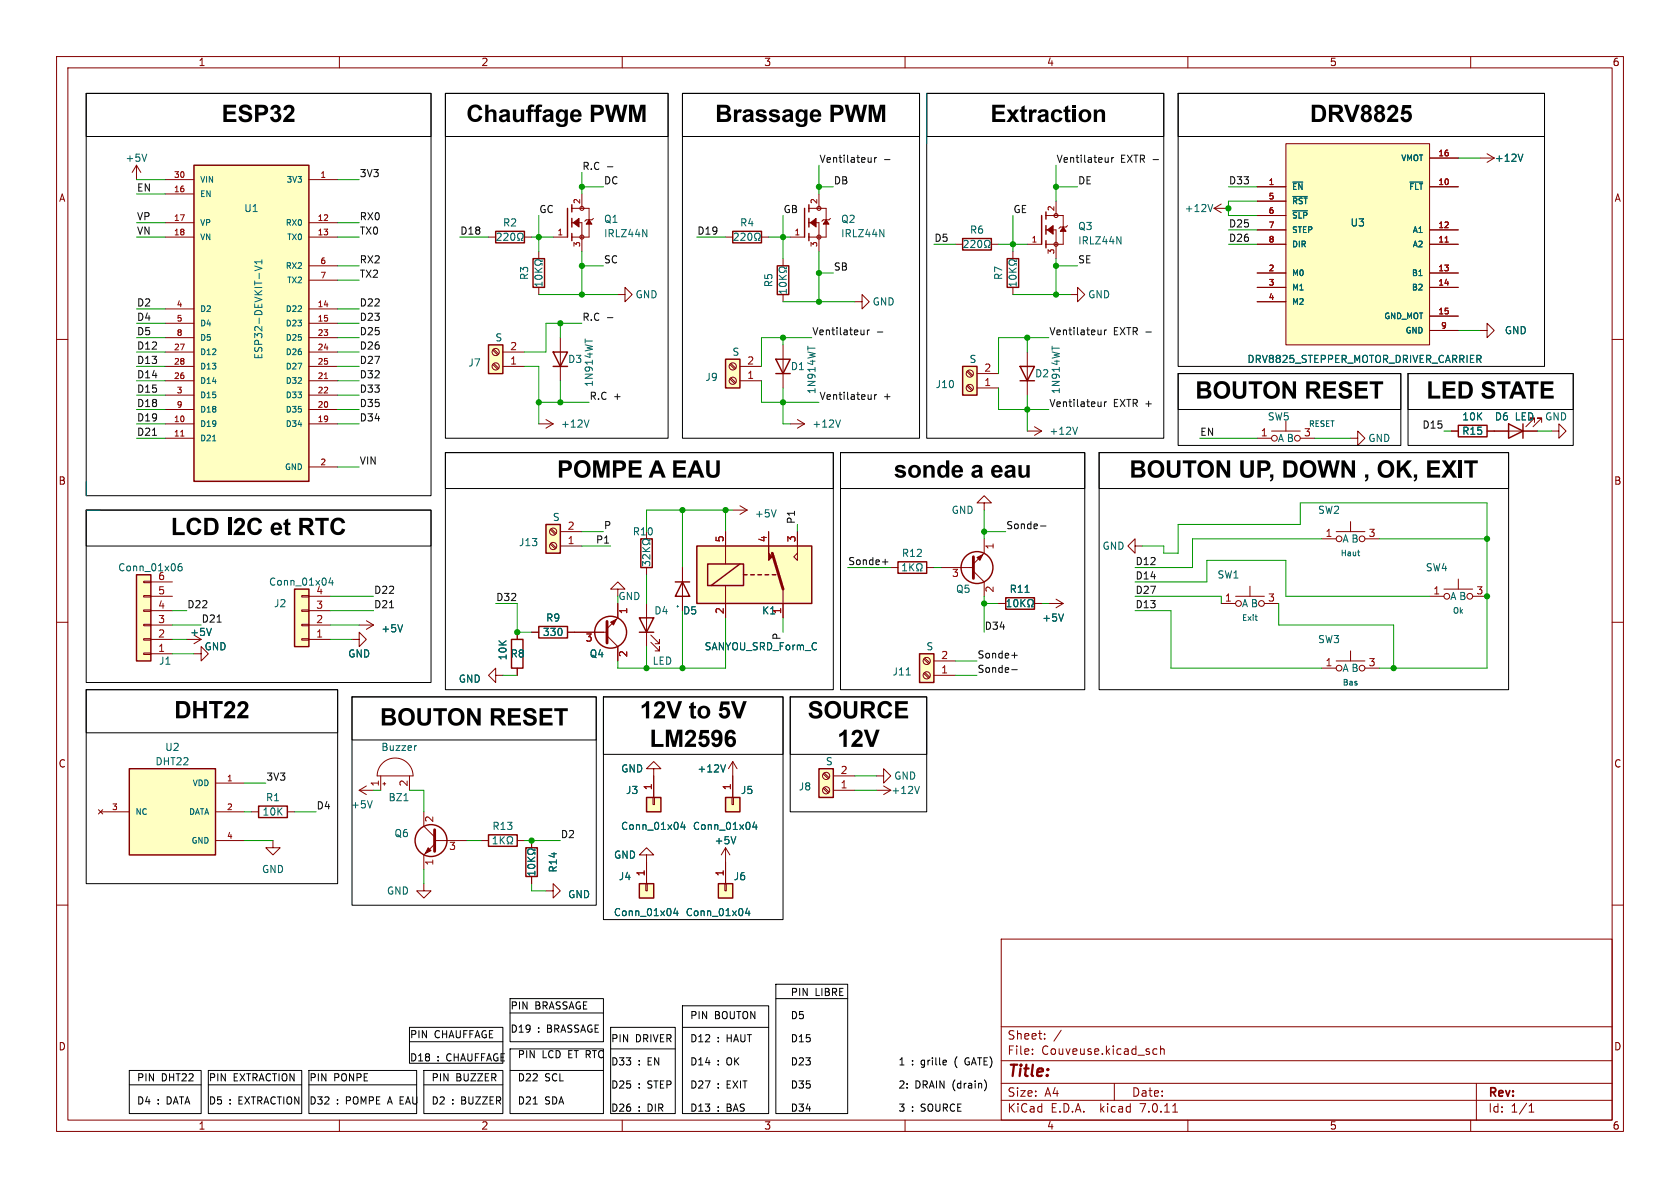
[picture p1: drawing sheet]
<svg xmlns="http://www.w3.org/2000/svg" width="297mm" height="210mm" viewBox="0 0 297 210" stroke-linecap="round" stroke-linejoin="round" font-family="sans-serif">
<g fill="none" stroke="#840000" stroke-width=".18">
<path d="M10 10h277v190h-277zM12 12h273v186h-273zM60 10v2M110 10v2M160 10v2M210 10v2M260 10v2M24.1 29.2l-.7 1.3M24.1 29.2v2.6M24.1 29.2l.8 1.3M29.2 39.4h5.1M29.2 31.8h5.1"/>
<path d="M29.2 34.3h5.1M54.6 39.4h5.1M54.6 31.8h5.1M101.1 36.8h3v5.1h-3M101.1 39.4h1.8v5.1M102.9 34.3v2.5M104.9 38.6l-.3 .3h-1l-.2 .2M143 36.8h3v5.1h-3M143 39.4h1.8v5.1M144.8 34.3v2.5M146.8 38.6l-.2 .3h-1.1l-.2 .2M184.9 38.1h3.1v5.1h-3.1"/>
<path d="M186.7 35.6v2.5M188.7 39.9l-.2 .2h-1l-.3 .3M214.6 36.8l1.3 .8M214.6 36.8h2.6M215.9 36.1l-1.3 .7M222.2 33h5.1M222.2 35.6h5.1M222.2 38.1h5.1M227.3 25.4h25.4v35.6h-25.4zM252.7 27.9h5.1M252.7 33h5.1M261.6 27.9h2.6"/>
<path d="M262.9 27.2l1.3 .7M264.2 27.9l-1.3 .8M10 60h2M29.2 41.9h5.1M29.2 54.6h5.1M29.2 57.2h5.1M29.2 59.7h5.1M54.6 41.9h5.1M54.6 54.6h5.1M54.6 57.2h5.1M54.6 59.7h5.1M54.6 47h5.1"/>
<path d="M54.6 49.5h5.1M86.4 41.9h1.2M92.7 41.9h1.3M95.2 44.5v1.2M95.2 50.8v1.3M97.8 41.9h2.5M99.1 59.7v7.6M109.2 52.1h1.3v1.2l1.3-1.2-1.3-1.3v1.3M128.3 41.9h1.2M134.6 41.9h1.3M138.4 45.7v1.3M138.4 52.1v1.2"/>
<path d="M139.7 41.9h2.5M151.1 53.3h1.3v1.3l1.3-1.3-1.3-1.2v1.2M168.9 43.2h1.3M175.3 43.2h1.2M179.1 44.5v1.2M179.1 50.8v1.3M181.6 43.2h2.5M184.9 40.6h1.8v5.1M189.2 52.1h1.3v1.2l1.3-1.2-1.3-1.3v1.3M222.2 43.2h5.1M222.2 40.6h5.1M222.2 48.3h5.1"/>
<path d="M222.2 50.8h5.1M222.2 53.3h5.1M252.7 43.2h5.1M252.7 40.6h5.1M252.7 48.3h5.1M252.7 50.8h5.1M252.7 55.9h5.1M252.7 58.4h5.1M261.6 58.4h1.3v-1.2l1.3 1.2-1.3 1.3v-1.3M285 60h2M29.2 77.5h5.1M29.2 74.9h5.1"/>
<path d="M29.2 72.4h5.1M29.2 67.3h5.1M29.2 69.9h5.1M29.2 62.2h5.1M29.2 64.8h5.1M54.6 74.9h5.1M54.6 72.4h5.1M54.6 67.3h5.1M54.6 69.9h5.1M54.6 62.2h5.1M54.6 64.8h5.1M87.1 61.9l.9 .8"/>
<path d="M87.1 64.4l.9 .9M87.3 61.7l.9 .9M87.3 64.3l.9 .8M88.9 62.2h3.8M88.9 64.8h3.8M95.2 74.9h2.6M96.5 74.2l1.3 .7M97.8 74.9l-1.3 .8M129 64.4l.9 .9M129 67l.9 .8M129.2 64.3l.9 .8M129.2 66.8l.9 .8"/>
<path d="M130.8 67.3h3.8M130.8 64.8h3.8M138.4 61v7.6M139.7 74.9h2.5M141 74.2l1.2 .7M142.2 74.9l-1.2 .8M170.9 65.7l.9 .8M170.9 68.2l.9 .9M171.1 65.5l.9 .9M171.1 68.1l.9 .8M172.7 68.6h3.8M172.7 66h3.8"/>
<path d="M181.6 62.2v7.7M181.6 76.2h2.5M182.9 75.4l1.2 .8M184.1 76.2l-1.2 .8M222.2 77.5h2.6M224.8 76.2h5.1M227.3 74.4v1.8M229.9 77.5h2.5M238.8 77.5h1.2v1.2l1.3-1.2-1.3-1.3v1.3M256.5 76.2h1.3M262.9 76.2h8.9M271.3 74.7v-.8h-.8h.8l-1.6 1.5"/>
<path d="M272.5 74.7v-.8h-.7h.7l-1.5 1.5M274.3 76.2h1.3v1.3l1.3-1.3-1.3-1.3v1.3M54.6 82.6h5.1M97.3 93.6l.8 .9M97.3 96.2l.8 .8M97.5 93.5l.8 .8M97.5 96l.8 .9M99.1 94h3.8M99.1 96.5h3.8M128.3 94v5.7M129.5 90.2h2.6M130.8 89.4l1.3 .8"/>
<path d="M132.1 90.2l-1.3 .7M135.9 94v2.5M141 94v5.1l-.7-.7 .7-.6M174 95.3v2.5l-1.9 1.9M174 88.9h1.3l-1.3-1.3-1.3 1.3h1.3v1.3M200.7 96.5v-1.2l-1.3 1.2 1.3 1.3v-1.3h1.2M233.7 95.3h2.5M236.2 94h5.1M238.8 92.2v1.8M241.3 95.3h2.5M10 110h2M25.4 102.7h1.3v.3h-1.3z"/>
<path d="M25.4 105.3h1.3v.2h-1.3zM25.4 107.8h1.3v.3h-1.3zM25.4 110.4h1.3v.2h-1.3zM25.4 112.9h1.3v.3h-1.3zM25.4 115.4h1.3v.3h-1.3zM26.7 105.4h3.8M26.7 115.6h3.8M26.7 113h3.8M26.7 110.5h3.8M26.7 108h3.8M26.7 102.9h3.8M34.3 115.6h1.3v-1.3l1.2 1.3-1.2 1.2v-1.2"/>
<path d="M35.6 113l-1.3 .8M53.3 105.3h1.3v.2h-1.3zM53.3 107.8h1.3v.3h-1.3zM53.3 110.4h1.3v.2h-1.3zM53.3 112.9h1.3v.3h-1.3zM54.6 105.4h3.8M54.6 113h3.8M54.6 110.5h3.8M54.6 108h3.8M62.2 113h1.3v1.3l1.3-1.3-1.3-1.2v1.2M63.5 110.5h2.5M64.8 109.7l1.2 .8"/>
<path d="M66 110.5l-1.2 .8M87.6 119.4v-1.3l-1.2 1.3 1.2 1.3v-1.3h1.3M91.4 111.8v1.2M91.4 118.1v1.3M94 111.8h1.2M100.3 111.8h7M107.3 112.4l1.9 1.9v2.5M109.2 104.1h1.3l-1.3-1.2-1.3 1.2h1.3v1.3M109.2 106.7v2.5l-1.9 1.9M114.3 100.3v1.3M114.3 106.7v7.6M115.1 113.5l1.5 1.6v-.8v.8h-.8"/>
<path d="M115.1 112.3l1.5 1.5v-.8v.8h-.8M120.6 100.3v7.7M128.3 103.5v5.7M138.4 104.1v5.1M157.5 100.3h1.2M163.3 116.5l.9 .8M163.3 119l.9 .9M163.5 116.3l.9 .9M163.5 118.9l.9 .8M163.8 100.3h1.3M165.1 116.8h3.8M165.1 119.4h3.8"/>
<path d="M166.4 100.3h5.7M172.1 101l1.9 1.9v2.5M176.5 106.7h1.3M182.9 106.7h1.2M185.4 106.7h2.6M186.7 105.9l1.3 .8M188 106.7l-1.3 .7M215.9 106.7h2.5M218.4 105.4h5.1M221 103.6v1.8M223.5 106.7h2.6M233.7 118.1h2.5"/>
<path d="M236.2 116.8h5.1M238.8 115.1v1.7M241.3 118.1h2.5M252.7 105.4h2.6M255.3 104.1h5M257.8 102.4v1.7M260.3 105.4h2.6M285 110h2M38.1 138.4h5.1M63.5 139.7h2.5M63.5 139.7l1.3 .8M64.8 138.9l-1.3 .8"/>
<path d="M67.3 137.2v2.5M67.6 134.9a3.2 3.2 0 0 1 3.5-.7 3.2 3.2 0 0 1 1.9 3h-6.3a3.2 3.2 0 0 1 .9-2.3zM67.7 138.6h.5M67.9 138.3v.5M72.4 137.2v2.5M115.6 135.9h1.2l-1.2-1.3-1.3 1.3h1.3v5.1M129.5 134.6l-.7 1.3M129.5 134.6v6.4M129.5 134.6l.8 1.3M145.5 136.8l.9 .9M145.5 139.4l.9 .8M145.7 136.7l.9 .8"/>
<path d="M145.7 139.2l.9 .8M147.3 139.7h3.8M147.3 137.2h3.8M154.9 137.2h1.3v1.2l1.3-1.2-1.3-1.3v1.3M154.9 139.7h2.6M156.2 138.9l1.3 .8M157.5 139.7l-1.3 .8M10 160h2M17.4 143.1l.8 .8M17.8 143.5h5.1M18.2 143.1l-.8 .8M38.1 148.6h5.1"/>
<path d="M38.1 143.5h5.1M44.4 143.5h1.3M48.3 148.6v1.3h1.2l-1.2 1.2-1.3-1.2h1.3M50.8 143.5h1.3M74.9 156.2v1.3h1.3l-1.3 1.3-1.2-1.3h1.2M74.9 143.5v2.6l1.9 1.9M76.8 149.2l-1.9 1.9v2.6M76.8 148.6h5.7M85.1 148.6h1.3M91.4 148.6h1.3M94 148.6v1.3M94 154.9v1.3"/>
<path d="M96.5 157.5h1.3v-1.3l1.3 1.3-1.3 1.3v-1.3M114.2 156.2h.2v1.3h-.2zM114.3 151.1h1.3l-1.3-1.2-1.3 1.2h1.3v5.1M115.4 141h.3v1.2h-.3zM128.1 156.2h.3v1.3h-.3zM128.3 149.9v6.3M128.3 149.9l-.8 1.2M128.3 149.9l.7 1.2M129.4 141h.3v1.2h-.3zM285 160h2M177 166h108v32h-108zM60 198v2"/>
<path d="M110 198v2M160 198v2M177 194.5h108M177 191.5h108M177 187.5h108M177 181.5h108M182.5 186.3v.1M182.5 185.5v.1M184.7 183.6v.1M184.7 182.8v.1M187.6 182.1l-1.3 2M197 191.5v3"/>
<path d="M203.9 186.3l.2 .1 .4-.1M204.5 185.5l-.4-.1-.2 .1M205.2 185.5l.2-.1 .3 .1 .1 .9M205.2 184.9v1.5M207.3 196.6h.9M210 198v2M260 198v2M261 191.5v6.5M270.3 196.6h.9M270.3 195.5l.4-.4v1.5"/>
<circle cx="102.9" cy="36.8" r=".36"/>
<circle cx="144.8" cy="36.8" r=".36"/>
<circle cx="186.7" cy="38.1" r=".36"/>
<circle cx="102.9" cy="41.9" r=".36"/>
<circle cx="144.8" cy="41.9" r=".36"/>
<circle cx="186.7" cy="43.2" r=".36"/>
<circle cx="87.6" cy="62.2" r=".63"/>
<circle cx="87.6" cy="64.8" r=".63"/>
<circle cx="129.5" cy="64.8" r=".63"/>
<circle cx="129.5" cy="67.3" r=".63"/>
<circle cx="171.4" cy="66" r=".63"/>
<circle cx="171.4" cy="68.6" r=".63"/>
<circle cx="225.3" cy="77.5" r=".51"/>
<circle cx="229.4" cy="77.5" r=".51"/>
<circle cx="97.8" cy="94" r=".63"/>
<circle cx="97.8" cy="96.5" r=".63"/>
<circle cx="236.7" cy="95.3" r=".51"/>
<circle cx="240.8" cy="95.3" r=".51"/>
<circle cx="163.8" cy="116.8" r=".63"/>
<circle cx="163.8" cy="119.4" r=".63"/>
<circle cx="218.9" cy="106.7" r=".51"/>
<circle cx="223" cy="106.7" r=".51"/>
<circle cx="236.7" cy="118.1" r=".51"/>
<circle cx="240.8" cy="118.1" r=".51"/>
<circle cx="255.8" cy="105.4" r=".51"/>
<circle cx="259.8" cy="105.4" r=".51"/>
<circle cx="146" cy="139.7" r=".63"/>
<circle cx="146" cy="137.2" r=".63"/>
</g>
<g fill="none" stroke="#006464" stroke-width=".18">
<path d="M25.9 27.2l-.4 1.3M214.4 36.1l-.4 1.3M228.5 32.2h1.8M228.5 34.7h2.6M228.5 37.3h2.7M249.2 32.2h2.3M269.2 27.2l-.4 1.3M45 47l1.3 .4-1.3 .5M46.3 45.9v.8M46.3 46.3h-1.3l.4 .4M87.9 41.3l.5-.1 .2 .4-.8 .9h.8M89.1 41.3l.5-.1 .2 .4-.8 .9h.8"/>
<path d="M90.4 41.3l.2-.1a.68 .68 0 0 1 .4 .7 .68 .68 0 0 1-.4 .6l-.2-.1-.1-.4zM91.5 42.5h.3v-.3a.54 .54 0 0 1-.3-.7 .54 .54 0 0 1 .8-.2 .58 .58 0 0 1-.1 .9v.3h.3M94.6 48.1h1.2M94.6 47.4l.7 .7M94.6 48.8a.75 .75 0 0 1 1.2 .3 .72 .72 0 0 1-1.2-.1zM95.8 50.2h-1.2l.3 .4M95.8 45.9v.3h-.2a.54 .54 0 0 0-.8-.2 .54 .54 0 0 0-.2 .7 .58 .58 0 0 0 1-.1h.2v.3M95.8 49.9v.7M95.8 47.4l-.7 .5M103.4 59.9v.7M113.6 40.6l.8 1.3v-1.3M129.8 41.3l.5-.1 .2 .4-.8 .9h.8"/>
<path d="M131 41.3l.5-.1 .2 .4-.8 .9h.8M132.3 41.3l.2-.1a.68 .68 0 0 1 .4 .7 .68 .68 0 0 1-.4 .6l-.2-.1-.1-.4zM133.4 42.5h.3v-.3a.54 .54 0 0 1-.3-.7 .54 .54 0 0 1 .8-.2 .58 .58 0 0 1-.1 .9v.3h.3M137.7 49.4h1.3M137.7 48.7l.8 .7M137.9 50a.68 .68 0 0 1 1.1 .3 .72 .72 0 0 1-1.3-.1zM139 47.2v.3h-.2a.54 .54 0 0 0-.8-.3 .54 .54 0 0 0-.2 .8 .58 .58 0 0 0 1-.1h.2v.3M139 51.1v.8M139 51.5h-1.3l.4 .4M139 48.7l-.7 .5M155.5 40.6l.8 1.3v-1.3M170.4 42.6l.5-.1 .2 .4-.7 .9h.7"/>
<path d="M171.6 42.6l.5-.1 .3 .4-.8 .9h.8M173 42.6l.1-.1a.68 .68 0 0 1 .5 .6 .68 .68 0 0 1-.5 .7l-.1-.2-.2-.3zM174.1 43.8h.3v-.3a.54 .54 0 0 1-.3-.7 .54 .54 0 0 1 .7-.2 .58 .58 0 0 1-.1 .9v.3h.3M178.4 48.1h1.2M178.4 47.4l.7 .7M178.5 48.8a.68 .68 0 0 1 1.1 .3 .72 .72 0 0 1-1.2-.1zM179.6 45.9v.3h-.2a.54 .54 0 0 0-.7-.2 .54 .54 0 0 0-.3 .7 .58 .58 0 0 0 1-.1h.2v.3M179.6 49.9v.7M179.6 50.2h-1.2l.3 .4M179.6 47.4l-.7 .5M197.4 41.9l.8 1.2v-1.2M37.6 77.9h.6"/>
<path d="M104.1 74.2l-.4 1.3M142.8 61.2v.7M148.6 74.2l-.4 1.3M186 61.2v.7M190.5 75.5l-.4 1.3M32.1 99.6l-.4 .1a.86 .86 0 0 0 0 1.2l.4-.1 .1-.4-.2-.3-.4 .1-.1 .2M113.6 97.5h1.3M113.6 96.8l.7 .7M113.8 95.4l-.1 .1a.54 .54 0 0 0 .2 .8 .54 .54 0 0 0 .7-.3h.3v.3M114.9 98v.8l-.9-.8-.4 .3 .1 .5M114.9 95.3v.3h-.3l-.1-.2M114.9 96.8l-.7 .5"/>
<path d="M137.2 90.1l-.4 1.3M160.8 99.6v1.3M161.6 99.6l-.8 .8M240 97.6h.4M240.3 98.2h.1M37.4 111.1l-.4 1.2M58.4 102.1l-.3 .9h.8M58.8 102.6v.8M71.2 110.4l-.5 1.3M113.6 100v-.7l.5 .4 .1-.4h.6l.1 .2-.1 .5M159.6 100.9h.7M159.6 100l.3-.4v1.3"/>
<path d="M160.2 119.3h.7M161 100.2l.6 .7M162 100.9h.3v-.2a.54 .54 0 0 1-.2-.8 .54 .54 0 0 1 .7-.2 .58 .58 0 0 1-.1 1v.2h.3M178 106.4l.4-.4v1.3M178 107.3h.7M179.4 106.1l.1-.1a.68 .68 0 0 1 .5 .6 .68 .68 0 0 1-.5 .7 .84 .84 0 0 1-.1-1.2zM180.5 106v1.3M180.7 106.5l.5 .8M181.2 104.7h.7M181.2 106l-.7 .7M181.7 107.3h.3v-.3a.54 .54 0 0 1-.3-.7 .54 .54 0 0 1 .8-.2 .58 .58 0 0 1-.1 .9v.3h.3M188 108.5l-.4 1.3"/>
<path d="M221.9 109h.4M222.2 109.7h.1M73.7 131.8l-.3 .1M128.3 135.2l-.5 1.3M162.6 139l-.5 1.3M65.8 141.5l-.4 1.3M71.4 141.5h.7M87.2 149.2h.7M87.2 148.3l.3-.4v1.3M88.4 147.9v1.3M88.6 148.4l.6 .8M89.2 147.9l-.8 .7"/>
<path d="M89.7 149.2h.3v-.3a.54 .54 0 0 1-.3-.7 .54 .54 0 0 1 .7-.2 .58 .58 0 0 1-.1 .9v.3h.3M93.3 152.2h1.3M93.3 151.5l.7 .7M93.4 153a.75 .75 0 0 1 1.2 .2 .72 .72 0 0 1-1.3-.1zM94.6 150.1v.3h-.3a.54 .54 0 0 0-.7-.3 .54 .54 0 0 0-.2 .8 .58 .58 0 0 0 .9-.2h.3v.3M94.6 154v.7M94.6 154.4h-1.3l.4 .3M94.6 151.5l-.8 .6M120.7 145.3l-.3 .9h.8M121 145.8v.8M130.1 147.9l-.4 1.3M133.4 145.3l-.3 .9h.8"/>
<path d="M133.7 145.8v.8M119.4 160.5l-.3 .9h.8M119.7 161v.9M132.1 160.5l-.3 .9h.8M132.4 161v.9"/>
</g>
<g fill="#ffffc2" stroke="#ffffc2" stroke-width=".18">
<path d="M123.2 96.5h20.3v10.2h-20.3z"/>
<path d="M227.3 25.4h25.4v35.6h-25.4z"/>
<path d="M24.1 101.6h2.6v15.2h-2.6z"/>
<path d="M144.8 135.9h2.5v5.1h-2.5z"/>
<path d="M127 156.2h2.5v2.6h-2.5z"/>
<path d="M170.2 64.8h2.5v5.1h-2.5z"/>
<path d="M114.3 141h2.5v2.5h-2.5z"/>
<path d="M113 156.2h2.6v2.6h-2.6z"/>
<path d="M128.3 141h2.5v2.5h-2.5z"/>
<path d="M34.3 29.2h20.3v55.9h-20.3z"/>
<path d="M96.5 92.7h2.6v5.1h-2.6z"/>
<path d="M86.4 61h2.5v5h-2.5z"/>
<path d="M22.9 135.9h15.2v15.2h-15.2z"/>
<path d="M128.3 63.5h2.5v5.1h-2.5z"/>
<path d="M52.1 104.1h2.5v10.2h-2.5z"/>
<path d="M162.6 115.6h2.5v5.1h-2.5z"/>
</g>
<g fill="none" stroke="#840000" stroke-width=".25">
<path d="M34.3 29.2h20.3v55.9h-20.3zM100.3 36.8v5.1M101.1 36.2v1.3M101.1 38.6v1.5M142.2 36.8v5.1M143 36.2v1.3M143 38.6v1.5M184.1 38.1v5.1M184.9 37.5v1.2M184.9 39.9v1.5M87.6 40.9h5.1v2h-5.1zM94.2 45.7h2.1v5.1h-2.1z"/>
<path d="M101.1 41.3v1.2M129.5 40.9h5.1v2h-5.1zM137.4 47h2v5.1h-2zM143 41.3v1.2M170.2 42.2h5.1v2h-5.1zM178.1 45.7h2v5.1h-2zM184.9 42.5v1.3M86.4 61h2.5v5h-2.5zM97.8 62.2h2.5l-1.2 2.6zM97.8 64.8h2.5M128.3 63.5h2.5v5.1h-2.5zM137.2 63.5h2.5l-1.3 2.5z"/>
<path d="M137.2 66h2.5M170.2 64.8h2.5v5.1h-2.5zM180.3 64.8h2.6l-1.3 2.5zM180.3 67.3h2.6M257.8 75.2h5.1v2h-5.1zM266.7 74.9l2.5 1.3-2.5 1.3zM269.2 74.9v2.6M96.5 92.7h2.6v5.1h-2.6zM113.3 95.3h2v5h-2zM123.2 96.5h20.3v10.2h-20.3zM125.1 99.7h6.3v3.8h-6.3zM130.8 99.7l-5.1 3.8"/>
<path d="M158.7 99.3h5.1v2h-5.1zM24.1 101.6h2.6v15.2h-2.6zM52.1 104.1h2.5v10.2h-2.5zM90.4 113h2.1v5.1h-2.1zM95.2 110.7h5.1v2.1h-5.1zM113 109.2h2.6l-1.3 2.6zM113 111.8h2.6M119.4 102.9h2.5M120.6 102.9l1.3 2.5h-2.5zM131.4 101.6h.7M132.7 101.6h.6M134 101.6h.6"/>
<path d="M135.3 101.6h.6M136.5 101.6h.7M162.6 115.6h2.5v5.1h-2.5zM177.8 105.7h5.1v2h-5.1zM22.9 135.9h15.2v15.2h-15.2zM144.8 135.9h2.5v5.1h-2.5zM45.7 142.5h5.1v2h-5.1zM86.4 147.6h5v2h-5zM93 149.9h2v5h-2zM113 156.2h2.6v2.6h-2.6zM114.3 141h2.5v2.5h-2.5zM127 156.2h2.5v2.6h-2.5z"/>
<path d="M128.3 141h2.5v2.5h-2.5z"/>
<circle cx="107.9" cy="111.8" r="2.82"/>
<circle cx="172.7" cy="100.3" r="2.82"/>
<circle cx="76.2" cy="148.6" r="2.82"/>
</g>
<path d="M136.5 97.8l1.9 6.3M172.1 98.4v3.8M107.3 109.9v3.8M76.8 146.7v3.8" fill="none" stroke="#840000" stroke-width=".51"/>
<g fill="#840000" stroke="#840000" stroke-width=".18">
<path d="M135.9 96.5v1.3l.6 .6-.6 .7z"/>
<path d="M172.7 98.6l1-.6-.5 1.1z"/>
<path d="M143.3 39.4l1-.8v1.5z"/>
<path d="M146 38.9l.6 .7h-1.1z"/>
<path d="M75.7 149.9l.5 .5-1 .5z"/>
<path d="M107.9 110l1.1-.5-.5 1z"/>
<path d="M101.3 39.4l1.1-.8v1.5z"/>
<path d="M104.1 38.9l.5 .7h-1z"/>
<path d="M185.2 40.6l1-.7v1.5z"/>
<path d="M188 40.1l.5 .8h-1z"/>
</g>
<path d="M255.5 42.8h.5M31.9 77.1h.6M57.3 66.9h.6" fill="none" stroke="#a90000" stroke-width=".18"/>
<g fill="none" stroke="#0f0f0f" stroke-width=".18">
<path d="M107.4 29.5h1M154 27.9v.8M154 28.6l-.2 .1M154.6 27.9v.8M155 27.9l-.4 .2M156.4 28.2h.9M195.9 28.6l-.2 .1M195.9 27.9v.8M196.5 27.9v.8M196.9 27.9l-.4 .2M107.4 56.2h1M152.7 58.3v.9"/>
<path d="M152.7 59.1l-.1 .1M153.3 58.3v.9M153.7 58.3l-.4 .3M155.1 58.7h1M194.7 58.3v.9M194.7 59.1l-.2 .1M195.3 58.3v.9M195.6 58.3l-.3 .3M27 77h.7M154 69.8v.8M154 70.5l-.2 .1M154.6 69.8v.8"/>
<path d="M155 69.8l-.4 .2M194.7 71v.9M194.7 71.8l-.2 .1M195.3 71v.9M195.6 71l-.3 .3M156 99.3h1M183.9 93h1M38.4 110h.7M68.9 107.4h.7M178.9 118.4h.9M178.9 115.8h.9"/>
</g>
<g fill="none" stroke="#000" stroke-width=".18">
<path d="M15.2 16.5h61v7.6h-61zM15.2 16.5h61v71.1h-61zM78.7 16.5h39.4v7.6h-39.4zM78.7 16.5h39.4v61h-39.4zM120.6 16.5h42v7.6h-42zM120.6 16.5h42v61h-42zM163.8 16.5h41.9v7.6h-41.9zM163.8 16.5h41.9v61h-41.9zM208.3 16.5h64.7v7.6h-64.7zM208.3 16.5h64.7v48.3h-64.7zM208.3 66h39.3v6.4h-39.3zM208.3 66h39.3v12.7h-39.3z"/>
<path d="M248.9 66h29.2v6.4h-29.2zM248.9 66h29.2v12.7h-29.2zM15.2 90.2h61v6.3h-61zM15.2 90.2h61v30.5h-61zM78.7 80h68.6v6.4h-68.6zM78.7 80h68.6v41.9h-68.6zM148.6 80h43.2v6.4h-43.2zM148.6 80h43.2v41.9h-43.2zM194.3 80h72.4v6.4h-72.4zM194.3 80h72.4v41.9h-72.4zM15.2 121.9h44.5v7.6h-44.5zM15.2 121.9h44.5v34.3h-44.5z"/>
<path d="M62.2 123.2h43.2v7.6h-43.2zM62.2 123.2h43.2v36.8h-43.2zM106.7 123.2h31.7v10.2h-31.7zM106.7 123.2h31.7v39.4h-31.7zM139.7 123.2h24.1v10.2h-24.1zM139.7 123.2h24.1v20.3h-24.1zM90.2 176.5h16.5v7.7h-16.5zM90.2 179.1h16.5M120.6 177.8h15.3v19.1h-15.3zM137.2 174h12.7v22.9h-12.7zM137.2 176.5h12.7M22.9 189.2h12.7v7.7h-12.7z"/>
<path d="M22.9 191.8h12.7M36.8 189.2h16.5v7.7h-16.5zM36.8 191.8h16.5M54.6 189.2h19.1v7.7h-19.1zM54.6 191.8h19.1M72.4 181.6h16.5v6.4h-16.5zM72.4 184.2h16.5M74.9 189.2h14v7.7h-14zM74.9 191.8h14M90.2 185.4h16.5v11.5h-16.5zM90.2 189.2h16.5M94.3 195.2h.7"/>
<path d="M107.9 181.6h11.5v15.3h-11.5zM107.9 185.4h11.5M120.6 181.6h15.3M167.1 187.4l.2 .3-.6 .1M167.3 188.2l-.2 .1M174 190.9a1.46 1.46 0 0 1 0 1.9"/>
</g>
<path d="M163.8 16.5v8.9M15.2 90.2h2.6M15.2 85.1v2.5" fill="none" stroke="#0000c2" stroke-width=".18"/>
<g fill="none" stroke="#009600" stroke-width=".18">
<path d="M24.1 39.4h5.1M24.1 31.8h5.1M24.1 34.3h5.1M59.7 39.4h3.8M59.7 31.8h3.8M95.2 38.1v6.4M102.9 33h3.8M102.9 30.5v3.8M138.4 38.1v7.6M144.8 33h2.5M144.8 29.2v5.1M179.1 38.1v6.4"/>
<path d="M186.7 33h3.8M186.7 29.2v6.4M217.2 33h5M222.2 35.6h-5v2.5h5M257.8 27.9h3.8M24.1 59.7h5.1M24.1 41.9h5.1M24.1 57.2h5.1M24.1 54.6h5.1M59.7 47h3.8M59.7 59.7h3.8M59.7 41.9h3.8"/>
<path d="M59.7 57.2h3.8M59.7 54.6h3.8M59.7 49.5h3.8M81.3 41.9h5.1M94 41.9h3.8M95.2 52.1h14M99.1 57.2v2.5M102.9 47h3.8M102.9 57.2h-6.4v5h-3.8M102.9 44.5v7.6M123.2 41.9h5.1M135.9 41.9h3.8"/>
<path d="M138.4 59.7v1.3M138.4 53.3h12.7M143.5 59.7h-8.9v5.1M144.8 44.5v8.8M144.8 48.3h2.5M165.1 43.2h3.8M176.5 43.2h5.1M179.1 52.1h10.1M181.6 59.7v2.5M185.4 59.7h-8.9v6.3M186.7 47h3.8M186.7 45.7v6.4"/>
<path d="M217.2 43.2h5M217.2 40.6h5M257.8 58.4h3.8M24.1 72.4h5.1M24.1 77.5h5.1M24.1 74.9h5.1M24.1 62.2h5.1M24.1 69.9h5.1M24.1 64.8h5.1M24.1 67.3h5.1M59.7 72.4h3.8M59.7 74.9h3.8"/>
<path d="M59.7 62.2h3.8M59.7 69.9h3.8M59.7 64.8h3.8M59.7 67.3h3.8M92.7 64.8h2.5v10.1M95.2 71.1h8.9M99.1 67.3v3.8M134.6 67.3v3.8h10.2M138.4 68.6v6.3h1.3M176.5 68.6v3.8h8.9M181.6 69.9v6.3M212.1 77.5h10.1"/>
<path d="M232.4 77.5h6.4M255.3 76.2h1.2M271.8 76.2h2.5M59.7 82.6h3.8M102.9 96.5h5M102.9 94h3.8M120.6 90.2v10.1M128.3 90.2v3.8M129.5 90.2h-15.2v3.8M141 92.7v1.3M174 94h3.8M174 90.2v5.1"/>
<path d="M201.9 96.5h3.8v1.3h2.6v-5.1h21.6v-3.8h33v29.2h-19.1M233.7 95.3h-22.9v5h-10.1M243.8 95.3h19.1M30.5 108h2.5M30.5 110.5h5.1M30.5 113h2.5M30.5 115.6h3.8M58.4 108h7.6M58.4 105.4h7.6M58.4 110.5h5.1M58.4 113h3.8M87.6 106.7h3.8v5.1h2.6"/>
<path d="M88.9 119.4h2.5M114.3 101.6v5.1M114.3 114.3v3.8M120.6 108v10.1M128.3 109.2v8.9h-19.1v-1.3M138.4 109.2v2.6M149.9 100.3h7.6M165.1 100.3h1.3M168.9 119.4h3.8M168.9 116.8h3.8M174 105.4v6.4M174 106.7h2.5"/>
<path d="M184.1 106.7h1.3M200.7 108h6.3v10.1h26.7M200.7 102.9h12.7v-3.8h13.9v6.3h25.4M200.7 105.4h15.2v1.3M226.1 106.7v3.8h20.3v7.6M43.2 138.4h3.8M66 139.7h1.3M72.4 139.7h2.5v3.8M151.1 137.2h3.8M151.1 139.7h3.8M43.2 143.5h1.2M43.2 148.6h5.1"/>
<path d="M52.1 143.5h3.8M74.9 153.7v2.5M82.5 148.6h2.6M92.7 148.6h6.4M94 156.2v1.3h2.5"/>
</g>
<g fill="#009600" stroke="#009600" stroke-width=".18">
<circle cx="94" cy="148.6" r=".46"/>
<circle cx="114.3" cy="118.1" r=".46"/>
<circle cx="120.6" cy="118.1" r=".46"/>
<circle cx="120.6" cy="90.2" r=".46"/>
<circle cx="128.3" cy="90.2" r=".46"/>
<circle cx="95.2" cy="71.1" r=".46"/>
<circle cx="99.1" cy="71.1" r=".46"/>
<circle cx="91.4" cy="111.8" r=".46"/>
<circle cx="144.8" cy="48.3" r=".46"/>
<circle cx="138.4" cy="41.9" r=".46"/>
<circle cx="138.4" cy="59.7" r=".46"/>
<circle cx="144.8" cy="33" r=".46"/>
<circle cx="186.7" cy="33" r=".46"/>
<circle cx="246.4" cy="118.1" r=".46"/>
<circle cx="262.9" cy="105.4" r=".46"/>
<circle cx="262.9" cy="95.3" r=".46"/>
<circle cx="181.6" cy="59.7" r=".46"/>
<circle cx="186.7" cy="47" r=".46"/>
<circle cx="181.6" cy="72.4" r=".46"/>
<circle cx="186.7" cy="52.1" r=".46"/>
<circle cx="179.1" cy="43.2" r=".46"/>
<circle cx="217.2" cy="36.8" r=".46"/>
<circle cx="138.4" cy="71.1" r=".46"/>
<circle cx="144.8" cy="53.3" r=".46"/>
<circle cx="174" cy="94" r=".46"/>
<circle cx="174" cy="106.7" r=".46"/>
<circle cx="102.9" cy="52.1" r=".46"/>
<circle cx="99.1" cy="57.2" r=".46"/>
<circle cx="102.9" cy="33" r=".46"/>
<circle cx="95.2" cy="41.9" r=".46"/>
<circle cx="102.9" cy="47" r=".46"/>
</g>
<g font-size="4.2">
<text x="39.2" y="22.7">ESP32</text>
<text x="82.4" y="22.7">Chauffage PWM</text>
<text x="126.4" y="22.7">Brassage PWM</text>
<text x="175.1" y="22.7">Extraction</text>
<text x="231.6" y="22.7">DRV8825</text>
<text x="211.3" y="71.6">BOUTON RESET</text>
<text x="252.2" y="71.6">LED STATE</text>
<text x="98.5" y="85.6">POMPE A EAU</text>
<text x="158" y="85.6">sonde a eau</text>
<text x="199.7" y="85.6">BOUTON UP,DOWN , OK, EXIT</text>
<text x="30.2" y="95.7">LCD I2C et RTC</text>
<text x="30.8" y="128.1">DHT22</text>
<text x="67.2" y="129.4">BOUTON RESET</text>
<text x="113.1" y="128.1">12V to 5V</text>
<text x="142.8" y="128.1">SOURCE</text>
<text x="114.9" y="133.2">LM2596</text>
<text x="148" y="133.2">12V</text>
</g>
<text font-size="2.8" fill="#840000" x="178" y="190.9">Title:</text>
<g font-size="2.1" fill="#840000">
<text x="178" y="184">Sheet:</text>
<text x="178" y="186.7">File:</text>
<text x="184.1" y="186.7">Couveuse.kicad_sch</text>
<text x="178" y="196.9">KiCad</text>
<text x="178" y="194.1">Size:</text>
<text x="184.7" y="194.1">A4</text>
<text x="185.7" y="196.9">E.D.A.</text>
<text x="194.6" y="196.9">kicad</text>
<text x="200" y="194.1">Date:</text>
<text x="201.8" y="196.9">7.0.11</text>
<text x="263" y="194.3">Rev:</text>
<text x="263" y="196.9">Id:</text>
<text x="267.1" y="196.9">1/1</text>
</g>
<g font-size="1.8" fill="#840000">
<text x="35" y="11.9">1</text>
<text x="85" y="11.9">2</text>
<text x="135" y="11.9">3</text>
<text x="185" y="11.9">4</text>
<text x="235" y="11.9">5</text>
<text x="285" y="11.9">6</text>
<text x="10.3" y="35.9">A</text>
<text x="285.3" y="35.9">A</text>
<text x="10.3" y="85.9">B</text>
<text x="285.3" y="85.9">B</text>
<text x="10.3" y="135.9">C</text>
<text x="285.3" y="135.9">C</text>
<text x="10.3" y="185.9">D</text>
<text x="285.3" y="185.9">D</text>
<text x="35" y="199.9">1</text>
<text x="85" y="199.9">2</text>
<text x="135" y="199.9">3</text>
<text x="185" y="199.9">4</text>
<text x="235" y="199.9">5</text>
<text x="285" y="199.9">6</text>
</g>
<g font-size="1.8" fill="#006464">
<text x="22.1" y="28.8">+5V</text>
<text x="264.2" y="28.8">+12V</text>
<text x="43.1" y="37.7">U1</text>
<text x="88.8" y="40.2">R2</text>
<text x="106.7" y="39.6">Q1</text>
<text x="130.7" y="40.2">R4</text>
<text x="148.6" y="39.6">Q2</text>
<text x="171.4" y="41.5">R6</text>
<text x="190.5" y="40.9">Q3</text>
<text x="209.3" y="37.7">+12V</text>
<text x="238.7" y="40.2">U3</text>
<text x="106.7" y="42.1">IRLZ44N</text>
<text x="148.6" y="42.1">IRLZ44N</text>
<text x="190.5" y="43.4">IRLZ44N</text>
<text x="93.6" y="49.6" transform="rotate(-90 93.6 49.6)">R3</text>
<text x="112.3" y="52.9">GND</text>
<text x="136.8" y="50.9" transform="rotate(-90 136.8 50.9)">R5</text>
<text x="177.4" y="49.6" transform="rotate(-90 177.4 49.6)">R7</text>
<text x="192.3" y="52.9">GND</text>
<text x="154.2" y="54.2">GND</text>
<text x="265.9" y="59.3">GND</text>
<text x="46.6" y="63.6" transform="rotate(-90 46.6 63.6)">ESP32-DEVKIT-V1</text>
<text x="82.7" y="65">J7</text>
<text x="87.5" y="60.6">S</text>
<text x="100.3" y="64.4">D3</text>
<text x="129.4" y="63.1">S</text>
<text x="139.7" y="65.6">D1</text>
<text x="171.3" y="64.4">S</text>
<text x="220.4" y="64.4">DRV8825_STEPPER_MOTOR_DRIVER_CARRIER</text>
<text x="105" y="68.5" transform="rotate(-90 105 68.5)">1N914WT</text>
<text x="124.6" y="67.5">J9</text>
<text x="144.4" y="69.8" transform="rotate(-90 144.4 69.8)">1N914WT</text>
<text x="165.3" y="68.8">J10</text>
<text x="182.9" y="66.9">D2</text>
<text x="187.6" y="69.8" transform="rotate(-90 187.6 69.8)">1N914WT</text>
<text x="99.1" y="75.8">+12V</text>
<text x="143.5" y="75.8">+12V</text>
<text x="185.4" y="77.1">+12V</text>
<text x="224" y="74.5">SW5</text>
<text x="258.4" y="77.1">R15</text>
<text x="258.4" y="74.5">10K</text>
<text x="264.2" y="74.5">D6</text>
<text x="267.9" y="74.5">LED</text>
<text x="273.1" y="74.5">GND</text>
<text x="225.8" y="78.3">A B</text>
<text x="241.8" y="78.3">GND</text>
<text x="97.6" y="92.3">S</text>
<text x="111.8" y="94.8">R10</text>
<text x="133.4" y="91.7">+5V</text>
<text x="168.1" y="91">GND</text>
<text x="232.9" y="91">SW2</text>
<text x="20.8" y="101.2">Conn_01x06</text>
<text x="91.7" y="96.7">J13</text>
<text x="159.3" y="98.7">R12</text>
<text x="194.8" y="97.4">GND</text>
<text x="237.2" y="96.1">A B</text>
<text x="252" y="101.2">SW4</text>
<text x="27.9" y="102.6">6</text>
<text x="47.5" y="103.7">Conn_01x04</text>
<text x="48.3" y="107.5">J2</text>
<text x="55.8" y="105.2">4</text>
<text x="119.4" y="107.5">.</text>
<text x="168.9" y="105">Q5</text>
<text x="178.4" y="105">R11</text>
<text x="215.1" y="102.5">SW1</text>
<text x="219.5" y="107.5">A B</text>
<text x="256.3" y="106.3">A B</text>
<text x="33.5" y="112.6">+5V</text>
<text x="67.3" y="112">+5V</text>
<text x="95.9" y="112.6">330</text>
<text x="96.4" y="110.1">R9</text>
<text x="115.6" y="108.8">D4</text>
<text x="120.7" y="108.8">D5</text>
<text x="134.6" y="108.8">K1</text>
<text x="138.1" y="113.2" transform="rotate(-90 138.1 113.2)">P</text>
<text x="184.2" y="110.1">+5V</text>
<text x="232.9" y="113.9">SW3</text>
<text x="28" y="117.7">J1</text>
<text x="36.1" y="115.2">GND</text>
<text x="61.5" y="116.4">GND</text>
<text x="89.8" y="116.8" transform="rotate(-90 89.8 116.8)">10K</text>
<text x="90.2" y="116.4">R8</text>
<text x="104.1" y="116.4">Q4</text>
<text x="115.5" y="117.7">LED</text>
<text x="124.5" y="115.2">SANYOU_SRD_Form_C</text>
<text x="157.7" y="119.6">J11</text>
<text x="163.7" y="115.2">S</text>
<text x="237.2" y="119">A B</text>
<text x="81" y="120.9">GND</text>
<text x="27.4" y="135.5">DHT22</text>
<text x="29.1" y="132.9">U2</text>
<text x="67.3" y="132.9">Buzzer</text>
<text x="109.7" y="136.8">GND</text>
<text x="123.2" y="136.8">+12V</text>
<text x="145.9" y="135.5">S</text>
<text x="46.9" y="141.8">R1</text>
<text x="62" y="143.1">+5V</text>
<text x="68.6" y="141.8">BZ1</text>
<text x="110.6" y="140.6">J3</text>
<text x="130.9" y="140.6">J5</text>
<text x="141.1" y="139.9">J8</text>
<text x="157.5" y="140.6">+12V</text>
<text x="158" y="138">GND</text>
<text x="46.3" y="144.4">10K</text>
<text x="69.6" y="148.2">Q6</text>
<text x="87" y="146.9">R13</text>
<text x="109.7" y="146.9">Conn_01x04</text>
<text x="122.4" y="146.9">Conn_01x04</text>
<text x="126.2" y="149.5">+5V</text>
<text x="46.2" y="154.5">GND</text>
<text x="98.7" y="154.3" transform="rotate(-90 98.7 154.3)">R14</text>
<text x="108.5" y="152">GND</text>
<text x="109.3" y="155.8">J4</text>
<text x="129.6" y="155.8">J6</text>
<text x="68.3" y="158.3">GND</text>
<text x="100.3" y="159">GND</text>
<text x="108.4" y="162.2">Conn_01x04</text>
<text x="121.1" y="162.2">Conn_01x04</text>
</g>
<g font-size="1.8" fill="#0f0f0f">
<text x="144.8" y="28.9">Ventilateur</text>
<text x="186.7" y="28.9">Ventilateur</text>
<text x="198.1" y="28.9">EXTR -</text>
<text x="24.1" y="33.9">EN</text>
<text x="63.5" y="31.4">3V3</text>
<text x="102.9" y="30.1">R.C</text>
<text x="106.7" y="32.7">DC</text>
<text x="147.3" y="32.7">DB</text>
<text x="190.5" y="32.7">DE</text>
<text x="217.2" y="32.7">D33</text>
<text x="24.1" y="39">VP</text>
<text x="24.1" y="41.6">VN</text>
<text x="63.5" y="39">RX0</text>
<text x="63.5" y="41.6">TX0</text>
<text x="81.3" y="41.6">D18</text>
<text x="95.2" y="37.8">GC</text>
<text x="123.2" y="41.6">D19</text>
<text x="138.4" y="37.8">GB</text>
<text x="179.1" y="37.8">GE</text>
<text x="217.2" y="40.3">D25</text>
<text x="63.5" y="46.6">RX2</text>
<text x="106.7" y="46.6">SC</text>
<text x="147.3" y="47.9">SB</text>
<text x="165.1" y="42.8">D5</text>
<text x="190.5" y="46.6">SE</text>
<text x="217.2" y="42.8">D26</text>
<text x="63.5" y="49.2">TX2</text>
<text x="24.1" y="54.3">D2</text>
<text x="24.1" y="59.3">D5</text>
<text x="24.1" y="56.8">D4</text>
<text x="63.5" y="59.3">D25</text>
<text x="63.5" y="56.8">D23</text>
<text x="63.5" y="54.3">D22</text>
<text x="102.9" y="56.8">R.C</text>
<text x="143.5" y="59.3">Ventilateur</text>
<text x="185.4" y="59.3">Ventilateur</text>
<text x="196.8" y="59.3">EXTR -</text>
<text x="24.1" y="64.4">D13</text>
<text x="24.1" y="61.9">D12</text>
<text x="63.5" y="64.4">D27</text>
<text x="63.5" y="61.9">D26</text>
<text x="24.1" y="67">D14</text>
<text x="24.1" y="69.5">D15</text>
<text x="63.5" y="67">D32</text>
<text x="63.5" y="69.5">D33</text>
<text x="104.1" y="70.8">R.C</text>
<text x="108.5" y="70.8">+</text>
<text x="144.8" y="70.8">Ventilateur</text>
<text x="156.2" y="70.8">+</text>
<text x="24.1" y="72">D18</text>
<text x="24.1" y="74.6">D19</text>
<text x="24.1" y="77.1">D21</text>
<text x="63.5" y="74.6">D34</text>
<text x="63.5" y="72">D35</text>
<text x="185.4" y="72">Ventilateur</text>
<text x="196.8" y="72">EXTR +</text>
<text x="212.1" y="77.1">EN</text>
<text x="251.4" y="75.9">D15</text>
<text x="63.5" y="82.2">VIN</text>
<text x="106.7" y="93.6">P</text>
<text x="140.6" y="92.7" transform="rotate(-90 140.6 92.7)">P1</text>
<text x="177.8" y="93.6">Sonde-</text>
<text x="105.3" y="96.2">P1</text>
<text x="149.9" y="100">Sonde+</text>
<text x="200.7" y="100">D12</text>
<text x="33" y="107.6">D22</text>
<text x="66" y="105.1">D22</text>
<text x="66" y="107.6">D21</text>
<text x="87.6" y="106.3">D32</text>
<text x="200.7" y="102.5">D14</text>
<text x="200.7" y="107.6">D13</text>
<text x="200.7" y="105.1">D27</text>
<text x="35.6" y="110.1">D21</text>
<text x="174" y="111.4">D34</text>
<text x="172.7" y="119">Sonde-</text>
<text x="172.7" y="116.5">Sonde+</text>
<text x="47" y="138.1">3V3</text>
<text x="55.9" y="143.2">D4</text>
<text x="99.1" y="148.2">D2</text>
</g>
<g font-size="1.8" fill="#a90000">
<text x="90.1" y="64.5">1</text>
<text x="90.1" y="62">2</text>
<text x="132" y="64.5">2</text>
<text x="173.9" y="65.8">2</text>
<text x="132" y="67.1">1</text>
<text x="173.9" y="68.3">1</text>
<text x="222.8" y="77.2">1</text>
<text x="230.4" y="77.2">3</text>
<text x="100.3" y="93.7">2</text>
<text x="128" y="96" transform="rotate(-90 128 96)">5</text>
<text x="135.6" y="96" transform="rotate(-90 135.6 96)">4</text>
<text x="140.7" y="96" transform="rotate(-90 140.7 96)">3</text>
<text x="234.2" y="95">1</text>
<text x="241.9" y="95">3</text>
<text x="100.3" y="96.3">1</text>
<text x="176" y="97.2" transform="rotate(-90 176 97.2)">1</text>
<text x="27.9" y="107.7">4</text>
<text x="27.9" y="105.2">5</text>
<text x="55.8" y="107.7">3</text>
<text x="168.2" y="102.3">3</text>
<text x="176" y="104.8" transform="rotate(-90 176 104.8)">2</text>
<text x="216.5" y="106.4">1</text>
<text x="224.1" y="106.4">3</text>
<text x="253.3" y="105.2">1</text>
<text x="260.9" y="105.2">3</text>
<text x="27.9" y="112.8">2</text>
<text x="27.9" y="110.2">3</text>
<text x="55.8" y="112.8">1</text>
<text x="55.8" y="110.2">2</text>
<text x="103.4" y="113.7">3</text>
<text x="111.2" y="108.7" transform="rotate(-90 111.2 108.7)">1</text>
<text x="128" y="108.7" transform="rotate(-90 128 108.7)">2</text>
<text x="138.2" y="108.7" transform="rotate(-90 138.2 108.7)">1</text>
<text x="27.9" y="115.3">1</text>
<text x="111.2" y="116.3" transform="rotate(-90 111.2 116.3)">2</text>
<text x="166.3" y="119.1">1</text>
<text x="166.3" y="116.6">2</text>
<text x="234.2" y="117.9">1</text>
<text x="241.9" y="117.9">3</text>
<text x="148.5" y="136.9">2</text>
<text x="67.1" y="139.1" transform="rotate(-90 67.1 139.1)">1</text>
<text x="72.1" y="139.1" transform="rotate(-90 72.1 139.1)">2</text>
<text x="115.3" y="139.8" transform="rotate(-90 115.3 139.8)">1</text>
<text x="129.3" y="139.8" transform="rotate(-90 129.3 139.8)">1</text>
<text x="148.5" y="139.4">1</text>
<text x="76.9" y="145.5" transform="rotate(-90 76.9 145.5)">2</text>
<text x="76.9" y="153.1" transform="rotate(-90 76.9 153.1)">1</text>
<text x="79.3" y="150.6">3</text>
<text x="114" y="155" transform="rotate(-90 114 155)">1</text>
<text x="128" y="155" transform="rotate(-90 128 155)">1</text>
</g>
<text font-size="1.8" fill="#009600" x="109.2" y="106.3">GND</text>
<g font-size="1.8">
<text x="90.2" y="178.5">PIN</text>
<text x="94.5" y="178.5">BRASSAGE</text>
<text x="139.7" y="176.2">PIN</text>
<text x="144.1" y="176.2">LIBRE</text>
<text x="72.4" y="183.6">PIN</text>
<text x="76.8" y="183.6">CHAUFFAGE</text>
<text x="90.2" y="182.6">D19</text>
<text x="95" y="182.6">:</text>
<text x="96.8" y="182.6">BRASSAGE</text>
<text x="107.9" y="184.3">PIN</text>
<text x="112.3" y="184.3">DRIVER</text>
<text x="121.9" y="180.2">PIN</text>
<text x="121.9" y="184.3">D12</text>
<text x="126.3" y="180.2">BOUTON</text>
<text x="126.8" y="184.3">:</text>
<text x="128.6" y="184.3">HAUT</text>
<text x="139.7" y="180.2">D5</text>
<text x="139.7" y="184.3">D15</text>
<text x="24.1" y="191.2">PIN</text>
<text x="28.5" y="191.2">DHT22</text>
<text x="36.8" y="191.2">PIN</text>
<text x="41.2" y="191.2">EXTRACTION</text>
<text x="54.6" y="191.2">PIN</text>
<text x="59" y="191.2">PONPE</text>
<text x="72.4" y="187.7">D18</text>
<text x="76.2" y="191.2">PIN</text>
<text x="77.2" y="187.7">:</text>
<text x="79" y="187.7">CHAUFFAGE</text>
<text x="80.6" y="191.2">BUZZER</text>
<text x="91.4" y="187.2">PIN</text>
<text x="91.4" y="191.2">D22</text>
<text x="95.8" y="187.2">LCD ET RTC</text>
<text x="96.3" y="191.2">SCL</text>
<text x="107.9" y="188.4">D33</text>
<text x="112.8" y="188.4">:</text>
<text x="114.6" y="188.4">EN</text>
<text x="121.9" y="188.4">D14</text>
<text x="126.8" y="188.4">:</text>
<text x="128.6" y="188.4">OK</text>
<text x="139.7" y="188.4">D23</text>
<text x="158.7" y="188.4">1</text>
<text x="161.1" y="188.4">:</text>
<text x="162.9" y="188.4">grille</text>
<text x="169" y="188.4">(</text>
<text x="171.1" y="188.4">GATE)</text>
<text x="24.1" y="195.3">D4</text>
<text x="27.8" y="195.3">:</text>
<text x="29.6" y="195.3">DATA</text>
<text x="36.8" y="195.3">D5</text>
<text x="40.5" y="195.3">:</text>
<text x="42.3" y="195.3">EXTRACTION</text>
<text x="54.6" y="195.3">D32</text>
<text x="59.5" y="195.3">:</text>
<text x="61.2" y="195.3">POMPE</text>
<text x="68.9" y="195.3">A EAU</text>
<text x="76.2" y="195.3">D2</text>
<text x="79.9" y="195.3">:</text>
<text x="81.6" y="195.3">BUZZER</text>
<text x="91.4" y="195.3">D21</text>
<text x="96.3" y="195.3">SDA</text>
<text x="107.9" y="192.5">D25</text>
<text x="107.9" y="196.6">D26</text>
<text x="112.8" y="192.5">:</text>
<text x="112.8" y="196.6">:</text>
<text x="114.6" y="192.5">STEP</text>
<text x="114.6" y="196.6">DIR</text>
<text x="121.9" y="192.5">D27</text>
<text x="121.9" y="196.6">D13</text>
<text x="126.8" y="192.5">:</text>
<text x="126.8" y="196.6">:</text>
<text x="128.6" y="192.5">EXIT</text>
<text x="128.6" y="196.6">BAS</text>
<text x="139.7" y="192.5">D35</text>
<text x="139.7" y="196.6">D34</text>
<text x="158.7" y="192.5">2:</text>
<text x="158.7" y="196.6">3</text>
<text x="161.1" y="196.6">:</text>
<text x="161.7" y="192.5">DRAIN (drain)</text>
<text x="162.9" y="196.6">SOURCE</text>
</g>
<g font-size="1.4" fill="#006464">
<text x="247.6" y="28.7">VMOT</text>
<text x="35.3" y="35">EN</text>
<text x="35.3" y="32.5">VIN</text>
<text x="50.5" y="32.5">3V3</text>
<text x="228.3" y="33.8">~{EN}</text>
<text x="249" y="33.8">~{FLT}</text>
<text x="35.3" y="40.1">VP</text>
<text x="50.4" y="40.1">RX0</text>
<text x="228.3" y="36.3">~{RST}</text>
<text x="228.3" y="38.8">~{SLP}</text>
<text x="228.3" y="41.4">STEP</text>
<text x="249.6" y="41.4">A1</text>
<text x="35.3" y="42.6">VN</text>
<text x="50.4" y="47.7">RX2</text>
<text x="50.6" y="42.6">TX0</text>
<text x="228.3" y="43.9">DIR</text>
<text x="249.6" y="43.9">A2</text>
<text x="50.6" y="50.3">TX2</text>
<text x="228.3" y="49">M0</text>
<text x="228.3" y="51.5">M1</text>
<text x="249.5" y="49">B1</text>
<text x="249.5" y="51.5">B2</text>
<text x="35.3" y="55.3">D2</text>
<text x="35.3" y="57.9">D4</text>
<text x="50.4" y="55.3">D22</text>
<text x="50.4" y="57.9">D23</text>
<text x="228.3" y="54.1">M2</text>
<text x="244.6" y="56.6">GND_MOT</text>
<text x="248.4" y="59.2">GND</text>
<text x="35.3" y="63">D12</text>
<text x="35.3" y="65.5">D13</text>
<text x="35.3" y="60.4">D5</text>
<text x="50.4" y="60.4">D25</text>
<text x="50.4" y="63">D26</text>
<text x="50.4" y="65.5">D27</text>
<text x="35.3" y="68">D14</text>
<text x="35.3" y="70.6">D15</text>
<text x="50.4" y="68">D32</text>
<text x="50.4" y="70.6">D33</text>
<text x="35.3" y="75.7">D19</text>
<text x="35.3" y="73.1">D18</text>
<text x="50.4" y="75.7">D34</text>
<text x="50.4" y="73.1">D35</text>
<text x="231.3" y="75.7">RESET</text>
<text x="35.3" y="78.2">D21</text>
<text x="50.2" y="83.3">GND</text>
<text x="236.9" y="98.5">Haut</text>
<text x="219.5" y="109.9">Exit</text>
<text x="256.8" y="108.7">Ok</text>
<text x="237.3" y="121.4">Bas</text>
<text x="33.9" y="139.2">VDD</text>
<text x="23.9" y="144.2">NC</text>
<text x="33.3" y="144.2">DATA</text>
<text x="33.7" y="149.3">GND</text>
</g>
<g font-size="1.4" fill="#a90000">
<text x="254.2" y="27.7">16</text>
<text x="30.7" y="34">16</text>
<text x="30.7" y="31.5">30</text>
<text x="56.5" y="31.5">1</text>
<text x="224.2" y="32.8">1</text>
<text x="224.2" y="35.3">5</text>
<text x="254.2" y="32.8">10</text>
<text x="30.7" y="39.1">17</text>
<text x="30.7" y="41.7">18</text>
<text x="56.1" y="39.1">12</text>
<text x="56.1" y="41.7">13</text>
<text x="98.4" y="41.7">1</text>
<text x="102.6" y="36.2" transform="rotate(-90 102.6 36.2)">2</text>
<text x="140.4" y="41.7">1</text>
<text x="144.5" y="36.2" transform="rotate(-90 144.5 36.2)">2</text>
<text x="186.4" y="37.4" transform="rotate(-90 186.4 37.4)">2</text>
<text x="224.2" y="37.8">6</text>
<text x="224.2" y="40.4">7</text>
<text x="254.2" y="40.4">12</text>
<text x="56.5" y="46.7">6</text>
<text x="102.6" y="43.8" transform="rotate(-90 102.6 43.8)">3</text>
<text x="144.5" y="43.8" transform="rotate(-90 144.5 43.8)">3</text>
<text x="182.3" y="42.9">1</text>
<text x="186.4" y="45.1" transform="rotate(-90 186.4 45.1)">3</text>
<text x="224.2" y="42.9">8</text>
<text x="254.2" y="42.9">11</text>
<text x="56.5" y="49.3">7</text>
<text x="224.2" y="48">2</text>
<text x="224.2" y="50.5">3</text>
<text x="224.2" y="53.1">4</text>
<text x="254.2" y="48">13</text>
<text x="254.2" y="50.5">14</text>
<text x="31.1" y="54.4">4</text>
<text x="31.1" y="56.9">5</text>
<text x="31.1" y="59.4">8</text>
<text x="56.1" y="54.4">14</text>
<text x="56.1" y="56.9">15</text>
<text x="56.1" y="59.4">23</text>
<text x="254.2" y="55.6">15</text>
<text x="254.7" y="58.2">9</text>
<text x="30.7" y="62">27</text>
<text x="30.7" y="64.5">28</text>
<text x="56.1" y="62">24</text>
<text x="56.1" y="64.5">25</text>
<text x="30.7" y="67.1">26</text>
<text x="31.1" y="69.6">3</text>
<text x="56.1" y="67.1">21</text>
<text x="56.1" y="69.6">22</text>
<text x="30.7" y="74.7">10</text>
<text x="30.7" y="77.2">11</text>
<text x="31.1" y="72.1">9</text>
<text x="56.1" y="74.7">19</text>
<text x="56.1" y="72.1">20</text>
<text x="56.5" y="82.3">2</text>
<text x="19.7" y="143.3">3</text>
<text x="40" y="138.2">1</text>
<text x="40" y="143.3">2</text>
<text x="40" y="148.3">4</text>
</g>
</svg>
